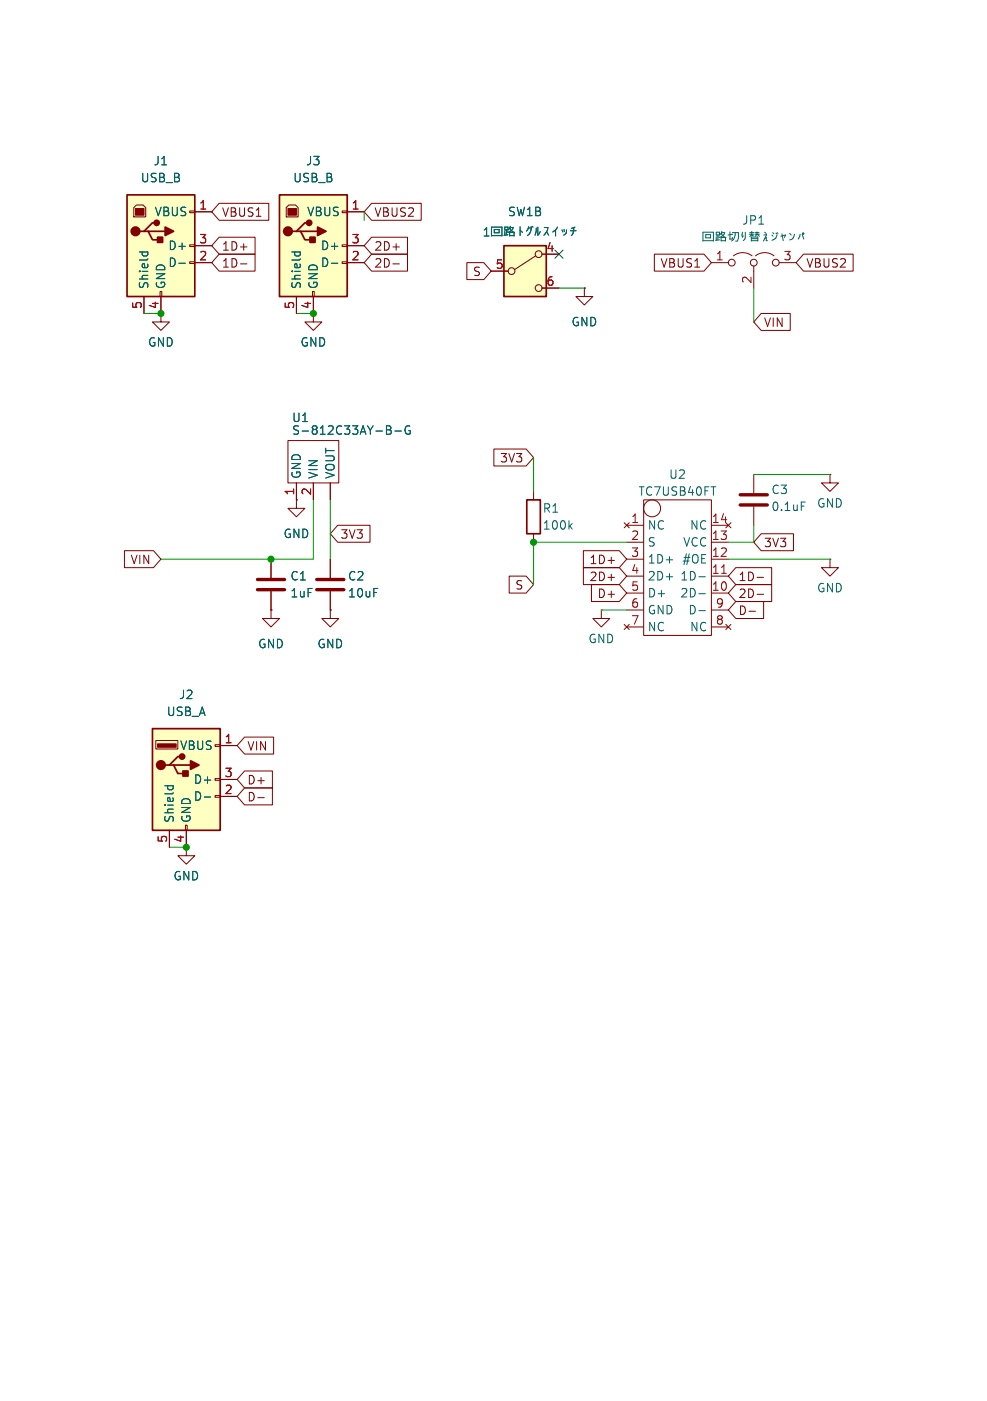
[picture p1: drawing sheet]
<svg xmlns="http://www.w3.org/2000/svg" width="148mm" height="210mm" viewBox="0 0 148 210" stroke-linecap="round" stroke-linejoin="round" font-family="sans-serif">
<path d="M38.6 88.4h4.1M38.6 86.9h4.1" fill="none" stroke="#840000" stroke-width=".51"/>
<path d="M47 47v1.3h1.3l-1.3 1.2-1.3-1.2h1.3M80 73.7v1.2M40.6 83.8v2.8M40.6 88.6v2.8M80 80v1.3" fill="none" stroke="#840000" stroke-width=".15"/>
<path d="M79 74.9h2v5.1h-2z" fill="none" stroke="#840000" stroke-width=".25"/>
<path d="M85.4 78.8l.4 .5M85.8 78.5l-.5 .5" fill="none" stroke="#006464" stroke-width=".15"/>
<path d="M41.9 29.2h10.2v15.3h-10.2z" fill="#ffffc2"/>
<path d="M41.9 29.2h10.2v15.3h-10.2zM44.4 34.7h.7l.6 1.2h1.3M45.1 34.7h2.5M46.4 33.4h-.7l-1.3 1.3h-.6" fill="none" stroke="#840000" stroke-width=".25"/>
<g fill="none" stroke="#840000" stroke-width=".15">
<path d="M42.9 31.1l.4-.4h1l.4 .4v1.4h-1.8zM51.3 31.6h.8v.3h-.8zM51.3 36.7h.8v.3h-.8zM51.3 39.2h.8v.3h-.8zM52.1 31.8h2.5M52.1 36.8h2.5M52.1 39.4h2.5M24.1 47v1.3h1.3l-1.3 1.2-1.2-1.2h1.2M44.4 44.5v2.5M46.9 43.7h.2v.8h-.2zM47 44.5v2.5M113 71.1v2.8"/>
<path d="M113 75.9v2.8M124.5 71.1v1.3h1.2l-1.2 1.3-1.3-1.3h1.3M124.5 71.1h.1M124.5 83.8v1.3h1.2l-1.2 1.3-1.3-1.3h1.3M124.5 83.8h.1"/>
</g>
<path d="M43.2 31.2h1.2v1.1h-1.2z" fill="#840000" stroke="#840000" stroke-width=".15"/>
<g fill="#840000" stroke="#840000" stroke-width=".25">
<path d="M46.5 35.6h.7v.7h-.7z"/>
<path d="M47.6 34l1.3 .7-1.3 .6z"/>
<circle cx="43.2" cy="34.7" r=".63"/>
<circle cx="46.4" cy="33.4" r=".38"/>
</g>
<path d="M43.8 37.8h1.2M44.2 37.8v.3M45 37.8v.3M49.7 39.5h1M120.2 75.3h.6" fill="none" stroke="#006464" stroke-width=".15"/>
<path d="M111 75.7h4.1M111 74.2h4.1" fill="none" stroke="#840000" stroke-width=".51"/>
<path d="M19 29.2h10.2v15.3h-10.2z" fill="#ffffc2"/>
<path d="M19 29.2h10.2v15.3h-10.2zM21.6 34.7h.6l.7 1.2h1.2M22.2 34.7h2.6M23.5 33.4h-.6l-1.3 1.3h-.6" fill="none" stroke="#840000" stroke-width=".25"/>
<g fill="none" stroke="#840000" stroke-width=".15">
<path d="M20.1 31.1l.3-.4h1.1l.3 .4v1.4h-1.7zM28.4 31.6h.8v.3h-.8zM28.4 36.7h.8v.3h-.8zM28.4 39.2h.8v.3h-.8zM29.2 31.8h2.5M29.2 36.8h2.5M29.2 39.4h2.5M106.7 39.4h2.5M110 38.4a2.26 2.26 0 0 1 2.8 0M113 39.9v3.3M113.3 38.4a2.26 2.26 0 0 1 2.8 0M116.8 39.4h2.6"/>
<path d="M21.6 44.5v2.5M24 43.7h.3v.8h-.3zM24.1 44.5v2.5M93.6 78.4l.8 .7M94 78.7h2.5M94.4 78.4l-.8 .7M96.5 74.9h10.2v20.4h-10.2zM106.7 78.7h2.5M108.8 78.4l.8 .7M109.6 78.4l-.8 .7M40.6 91.4v1.3h1.3l-1.3 1.3-1.2-1.3h1.2M40.6 91.4h.1"/>
<path d="M49.5 91.4v1.3h1.3l-1.3 1.3-1.2-1.3h1.2M49.5 91.4h.1M93.6 93.6l.8 .8M94 81.3h2.5M94 83.8h2.5M94 86.4h2.5M94 88.9h2.5M94 91.4h2.5M94 94h2.5M94.4 93.6l-.8 .8M106.7 81.3h2.5M106.7 83.8h2.5"/>
<path d="M106.7 86.4h2.5M106.7 88.9h2.5M106.7 91.4h2.5M106.7 94h2.5M108.8 93.6l.8 .8M109.6 93.6l-.8 .8M27.9 127v1.3h1.3l-1.3 1.2-1.2-1.2h1.2"/>
<circle cx="109.7" cy="39.4" r=".51"/>
<circle cx="113" cy="39.4" r=".51"/>
<circle cx="116.3" cy="39.4" r=".51"/>
<circle cx="97.8" cy="76.2" r="1.27"/>
</g>
<path d="M20.3 31.2h1.3v1.1h-1.3z" fill="#840000" stroke="#840000" stroke-width=".15"/>
<g fill="#840000" stroke="#840000" stroke-width=".25">
<path d="M23.6 35.6h.8v.7h-.8z"/>
<path d="M24.8 34l1.2 .7-1.2 .6z"/>
<circle cx="20.3" cy="34.7" r=".63"/>
<circle cx="23.5" cy="33.4" r=".38"/>
</g>
<g fill="none" stroke="#006464" stroke-width=".15">
<path d="M20.9 37.8h1.3M21.4 37.8l-.1 .3M22.1 37.8l.1 .3M26.8 39.5h1M105.4 36.1h1.6M105.4 36.1v-1.3h1.6v1.3M105.8 35.2h.8v.5h-.8zM107.4 34.8h.5v.4h-.5zM107.4 35.5v.5M107.6 35.5h.3M107.6 35.2v.8M107.9 36h-.6"/>
<path d="M108.1 36.1h.7M108.1 36.1v-.5h.7v.5M108.2 34.9l.1 .3 .3 .3 .3 .1M108.2 34.9h.5l-.1 .3-.7 .4M108.3 34.7l-.4 .5M109.4 35.8h.4M109.5 34.7v1.1M109.8 34.9h.9v.8l-.1 .4M109.8 35.6v.2M109.9 35.1l-.7 .1M110.2 34.9a1.45 1.45 0 0 1-.5 1.2M110.3 36.1h.3"/>
<path d="M111.3 34.8v.7l.2-.1M111.8 34.8v.8l-.1 .2-.2 .3M112.4 35.1h.6M112.4 34.9h.6M112.7 36.1h.9M112.7 36.1v-.6h.9v.6M112.7 35.8h.9M112.7 35.2l.3 .2M112.7 34.7v.5l-.3 .3M113.2 34.9h.6M113.2 35.1h.7M113.5 35.1l.4 .3"/>
<path d="M113.5 34.7v.4M113.5 35.1l-.2 .3M114.5 35.2h.5l-.5 .9M114.7 35.8l.2-.2v.5h.2M114.7 34.8l.2 .2M115.8 35.2l.1 .2M115.9 34.9l.2 .2M116.4 34.9l.1 .2M116.5 34.9l.2 .1M116.5 35.2a.96 .96 0 0 1-.7 .8M117.1 35.4l.7-.2-.2 .4M117.3 35.1l.1 1"/>
<path d="M118.4 35l.3 .2M119.1 35.1a.84 .84 0 0 1-.7 .9M120 35.1l-.3 .7M120.3 35.1l.2 .7M120.3 35l.2-.1v.2h-.1zM106.6 73h.7M99.9 83.9h1M99.9 86.5h1M104.8 86.5h1M104.8 89h1M104.8 91.5h1"/>
</g>
<path d="M108.2 85.9h.7" fill="none" stroke="#a90000" stroke-width=".15"/>
<path d="M22.9 109.2h10.1v15.3h-10.1z" fill="#ffffc2"/>
<path d="M22.9 109.2h10.1v15.3h-10.1zM25.4 114.7h.6l.7 1.3h1.2M26 114.7h2.6M27.3 113.4h-.6l-1.3 1.3h-.6" fill="none" stroke="#840000" stroke-width=".25"/>
<g fill="#840000" stroke="#840000" stroke-width=".25">
<path d="M27.4 115.6h.8v.7h-.8z"/>
<path d="M28.6 114l1.2 .7-1.2 .6z"/>
<circle cx="24.1" cy="114.7" r=".63"/>
<circle cx="27.3" cy="113.4" r=".38"/>
</g>
<path d="M23.6 111.5h2.8v.5h-2.8z" fill="#840000" stroke="#840000" stroke-width=".15"/>
<g fill="none" stroke="#840000" stroke-width=".15">
<path d="M87.6 43.2v1.3h1.3l-1.3 1.2-1.2-1.2h1.2M87.6 43.2h.1M44.4 74.9v1.3h1.3l-1.3 1.3-1.2-1.3h1.2M44.4 74.9h.1M49.5 83.8v2.8M49.5 88.6v2.8M90.2 91.4v1.3h1.2l-1.2 1.3-1.3-1.3h1.3M90.2 91.4h.1M23.4 111h3.3v1.3h-3.3zM32.3 111.6h.7v.3h-.7zM32.3 116.7h.7v.3h-.7zM32.3 119.3h.7v.2h-.7z"/>
<path d="M33 111.8h2.6M33 116.8h2.6M33 119.4h2.6M25.4 124.5v2.5M27.8 123.7h.3v.8h-.3zM27.9 124.5v2.5"/>
</g>
<path d="M24.7 117.8h1.3M25.2 117.8l-.1 .3M25.9 117.8l.1 .3M30.6 119.5h1" fill="none" stroke="#006464" stroke-width=".15"/>
<path d="M47.5 88.4h4.1M47.5 86.9h4.1" fill="none" stroke="#840000" stroke-width=".51"/>
<path d="M75.6 36.8h6.3v7.7h-6.3z" fill="#ffffc2"/>
<g fill="none" stroke="#840000" stroke-width=".15">
<path d="M29.2 31.8h2.5M29.2 36.8h2.5M29.2 39.4h2.5M32.9 38.1h5.3v2.5h-5.3l-1.2-1.2zM32.9 30.5h7.4v2.5h-7.4l-1.2-1.2zM32.9 35.6h5.3v2.5h-5.3l-1.2-1.3zM36.1 37h.9M36.1 39.6h.9M52.1 31.8h2.5M52.1 36.8h2.5M52.1 39.4h2.5M55.7 35.6h5.4v2.5h-5.4l-1.1-1.3z"/>
<path d="M55.7 30.5h7.5v2.5h-7.5l-1.1-1.2zM55.7 38.1h5.4v2.5h-5.4l-1.1-1.2zM58.9 37h1M58.9 39.6h1M70 39.4h2.5l1.2 1.2-1.2 1.3h-2.5zM80.3 38.4l-3.1 2M81.3 38.1h2.5M98.1 38.1h7.5l1.1 1.3-1.1 1.2h-7.5zM120.5 38.1h7.4v2.5h-7.4l-1.1-1.2zM21.6 44.5v2.5M24.1 44.5v2.5M44.4 44.5v2.5"/>
<path d="M47 44.5v2.5M73.7 40.6h2.5M81.3 43.2h2.5M87.6 43.2h.1M114.1 47h4.4v2.5h-4.4l-1.1-1.2zM43.2 66h7.6v6.4h-7.6zM44.4 74.9h.1M44.4 72.4v2.5M47 72.4v2.5M49.5 72.4v2.5M50.6 78.7h4.9v2.6h-4.9l-1.1-1.3zM74.1 67.3h4.8l1.1 1.3-1.1 1.3h-4.8z"/>
<path d="M18.7 82.5h4.3l1.1 1.3-1.1 1.3h-4.3zM40.6 91.4h.1M40.6 83.8v2.8M40.6 88.6v2.8M49.5 91.4h.1M49.5 83.8v2.8M49.5 88.6v2.8M76.4 86.4h2.5l1.1 1.2-1.1 1.3h-2.5zM87.5 85.1h5.4l1.1 1.3-1.1 1.2h-5.4zM87.5 82.5h5.4l1.1 1.3-1.1 1.3h-5.4zM88.7 87.6h4.2l1.1 1.3-1.1 1.3h-4.2zM91.2 86.5h.9"/>
<path d="M91.2 84h.9M110.3 90.2h4.2v2.5h-4.2l-1.1-1.3zM110.3 85.1h5.4v2.5h-5.4l-1.1-1.2zM110.3 87.6h5.4v2.6h-5.4l-1.1-1.3zM112.3 91.6h1M113.5 86.5h1M113.5 89.1h1M114.1 80h4.9v2.6h-4.9l-1.1-1.3zM33 111.8h2.6M33 116.8h2.6M33 119.4h2.6M36.7 115.6h4.1v2.5h-4.1l-1.1-1.3z"/>
<path d="M36.7 110.5h4.3v2.5h-4.3l-1.1-1.2zM36.7 118.1h4.1v2.6h-4.1l-1.1-1.3zM38.7 119.6h.9M25.4 124.5v2.5M27.9 124.5v2.5"/>
<circle cx="80.8" cy="38.1" r=".51"/>
<circle cx="76.7" cy="40.6" r=".51"/>
<circle cx="80.8" cy="43.2" r=".51"/>
</g>
<path d="M75.6 36.8h6.3v7.7h-6.3z" fill="none" stroke="#840000" stroke-width=".25"/>
<g fill="none" stroke="#006464" stroke-width=".15">
<path d="M20.9 37.8h1.3M21.4 37.8l-.1 .3M22.1 37.8l.1 .3M26.8 39.5h1M43.8 37.8h1.2M44.2 37.8v.3M45 37.8v.3M49.7 39.5h1M72.6 35.4h.7M72.6 34.5l.4-.4v1.3M73.7 35.3h1.6M73.7 35.4v-1.4h1.6v1.4"/>
<path d="M74.1 34.4h.7v.5h-.7zM75.7 34h.5v.5h-.5zM75.7 34.7v.6M75.9 34.8h.3M75.9 34.4v.8M76.2 35.2l-.6 .1M76.4 35.3h.7M76.4 35.4v-.6h.7v.6M76.5 34.2v.2l.4 .4h.2M76.5 34.1h.5l-.2 .3-.6 .4M76.5 33.9l-.3 .5M78 34.5l.4 .3"/>
<path d="M78 34v1.3M79.3 34l-.3 .7M79.3 34.2h.4l-.3 .8-.3 .3M79.6 34l.1 .1M79.8 33.9l.1 .1M80.4 34.2v.5l-.2 .6M80.7 34v1.3l.3-.6M81.6 34.1h.6a1.8 1.8 0 0 1-.6 1.2M82 34.8l.3 .5M83.3 34.5v.9M83.3 34.5l-.4 .3M83.6 34l-.3 .5"/>
<path d="M84.3 34.5l.1 .3M84.6 34.4v.3M84.9 34.5a.65 .65 0 0 1-.4 .8M85.5 34.6h.9M86 34.2a1.19 1.19 0 0 1-.3 1.1M86.2 34l-.5 .2M58 63.8h.4l.2 .1v.3l-.2 .2M58 64.4h.4M58.4 64.4a.34 .34 0 0 1 .3 .3 .34 .34 0 0 1-.3 .4h-.4M59.2 64.6h1M61.5 63.9a.62 .62 0 0 0-.8 .4 .62 .62 0 0 0 .5 .8l.3-.1v-.4h-.2M24.7 117.8h1.3"/>
<path d="M25.2 117.8l-.1 .3M25.9 117.8l.1 .3M30.6 119.5h1"/>
</g>
<g fill="none" stroke="#009600" stroke-width=".15">
<path d="M54.6 31.8v1.2M21.6 47h2.5M44.4 47h2.6M83.8 43.2h3.8M113 43.2v5.1M47 74.9v8.9h-22.9M49.5 74.9v8.9M80 68.6v5.1M113 78.7v2.6h-3.8M113 71.1h11.5M90.2 91.4h3.8M94 81.3h-14v6.3"/>
<path d="M109.2 83.8h15.3M25.4 127h2.5"/>
</g>
<path d="M83.2 37.5l1.2 1.2M84.4 37.5l-1.2 1.2" fill="none" stroke="#000084" stroke-width=".15"/>
<g fill="#009600" stroke="#009600" stroke-width=".15">
<circle cx="80" cy="81.3" r=".46"/>
<circle cx="47" cy="47" r=".46"/>
<circle cx="24.1" cy="47" r=".46"/>
<circle cx="27.9" cy="127" r=".46"/>
<circle cx="40.6" cy="83.8" r=".46"/>
</g>
<g font-size="1.8" fill="#006464">
<text x="21" y="27.5">USB_B</text>
<text x="22.9" y="25">J1</text>
<text x="43.9" y="27.5">USB_B</text>
<text x="45.8" y="25">J3</text>
<text x="23.1" y="32.6">VBUS</text>
<text x="46" y="32.6">VBUS</text>
<text x="76.1" y="32.6">SW1B</text>
<text x="111.2" y="33.9">JP1</text>
<text x="25.1" y="37.7">D+</text>
<text x="25.1" y="40.2">D-</text>
<text x="48" y="37.7">D+</text>
<text x="48" y="40.2">D-</text>
<text x="22.5" y="43.4" transform="rotate(-90 22.5 43.4)">Shield</text>
<text x="25" y="43.4" transform="rotate(-90 25 43.4)">GND</text>
<text x="45.3" y="43.4" transform="rotate(-90 45.3 43.4)">Shield</text>
<text x="47.9" y="43.4" transform="rotate(-90 47.9 43.4)">GND</text>
<text x="22.1" y="52.2">GND</text>
<text x="45" y="52.2">GND</text>
<text x="85.6" y="49.1">GND</text>
<text x="43.7" y="63.5">U1</text>
<text x="43.7" y="65.4">S-812C33AY-B-G</text>
<text x="45.3" y="71.9" transform="rotate(-90 45.3 71.9)">GND</text>
<text x="47.9" y="71.9" transform="rotate(-90 47.9 71.9)">VIN</text>
<text x="50.4" y="71.9" transform="rotate(-90 50.4 71.9)">VOUT</text>
<text x="100.2" y="72">U2</text>
<text x="81.3" y="77.1">R1</text>
<text x="95.6" y="74.5">TC7USB40FT</text>
<text x="115.6" y="74.3">C3</text>
<text x="115.6" y="76.8">0.1uF</text>
<text x="122.4" y="76.3">GND</text>
<text x="42.4" y="80.9">GND</text>
<text x="81.3" y="79.6">100k</text>
<text x="97" y="79.6">NC</text>
<text x="97" y="82.1">S</text>
<text x="102.3" y="82.1">VCC</text>
<text x="103.4" y="79.6">NC</text>
<text x="43.4" y="87.2">C1</text>
<text x="43.4" y="89.8">1uF</text>
<text x="52.1" y="87.2">C2</text>
<text x="52.1" y="89.8">10uF</text>
<text x="97" y="84.7">1D+</text>
<text x="97" y="87.2">2D+</text>
<text x="97" y="89.8">D+</text>
<text x="101.9" y="87.2">1D-</text>
<text x="101.9" y="89.8">2D-</text>
<text x="102.2" y="84.7">#OE</text>
<text x="122.4" y="89">GND</text>
<text x="97" y="92.3">GND</text>
<text x="97" y="94.8">NC</text>
<text x="103.1" y="92.3">D-</text>
<text x="103.4" y="94.8">NC</text>
<text x="38.6" y="97.4">GND</text>
<text x="47.5" y="97.4">GND</text>
<text x="88.1" y="96.6">GND</text>
<text x="24.9" y="107.5">USB_A</text>
<text x="26.7" y="105">J2</text>
<text x="26.9" y="112.6">VBUS</text>
<text x="29" y="117.7">D+</text>
<text x="26.3" y="123.4" transform="rotate(-90 26.3 123.4)">Shield</text>
<text x="28.8" y="123.4" transform="rotate(-90 28.8 123.4)">GND</text>
<text x="29" y="120.2">D-</text>
<text x="25.9" y="132.2">GND</text>
</g>
<g font-size="1.8" fill="#a90000">
<text x="29.8" y="31.5">1</text>
<text x="52.6" y="31.5">1</text>
<text x="29.8" y="36.6">3</text>
<text x="29.8" y="39.1">2</text>
<text x="52.6" y="36.6">3</text>
<text x="52.6" y="39.1">2</text>
<text x="74.2" y="40.4">5</text>
<text x="81.8" y="37.8">4</text>
<text x="107.2" y="39.1">1</text>
<text x="117.4" y="39.1">3</text>
<text x="21.3" y="46.4" transform="rotate(-90 21.3 46.4)">5</text>
<text x="23.9" y="46.4" transform="rotate(-90 23.9 46.4)">4</text>
<text x="44.2" y="46.4" transform="rotate(-90 44.2 46.4)">5</text>
<text x="46.7" y="46.4" transform="rotate(-90 46.7 46.4)">4</text>
<text x="81.8" y="42.9">6</text>
<text x="112.8" y="42.6" transform="rotate(-90 112.8 42.6)">2</text>
<text x="44.2" y="74.4" transform="rotate(-90 44.2 74.4)">1</text>
<text x="46.7" y="74.4" transform="rotate(-90 46.7 74.4)">2</text>
<text x="94.5" y="78.5">1</text>
<text x="94.5" y="81">2</text>
<text x="94.5" y="83.6">3</text>
<text x="106.6" y="78.5">14</text>
<text x="106.6" y="81">13</text>
<text x="106.6" y="83.6">12</text>
<text x="94.5" y="86.1">4</text>
<text x="94.5" y="88.6">5</text>
<text x="106.6" y="86.1">11</text>
<text x="106.6" y="88.6">10</text>
<text x="94.5" y="91.2">6</text>
<text x="94.5" y="93.7">7</text>
<text x="107.2" y="91.2">9</text>
<text x="107.2" y="93.7">8</text>
<text x="33.6" y="111.5">1</text>
<text x="33.6" y="116.6">3</text>
<text x="33.6" y="119.1">2</text>
<text x="25.1" y="126.4" transform="rotate(-90 25.1 126.4)">5</text>
<text x="27.7" y="126.4" transform="rotate(-90 27.7 126.4)">4</text>
</g>
<g font-size="1.8" fill="#840000">
<text x="33.2" y="32.7">VBUS1</text>
<text x="56" y="32.7">VBUS2</text>
<text x="33.2" y="40.3">1D-</text>
<text x="33.2" y="37.8">1D+</text>
<text x="56" y="37.8">2D+</text>
<text x="56" y="40.3">2D-</text>
<text x="70.8" y="41.6">S</text>
<text x="98.9" y="40.3">VBUS1</text>
<text x="120.8" y="40.3">VBUS2</text>
<text x="114.5" y="49.2">VIN</text>
<text x="74.9" y="69.5">3V3</text>
<text x="51" y="81">3V3</text>
<text x="114.5" y="82.2">3V3</text>
<text x="19.5" y="84.8">VIN</text>
<text x="77.2" y="88.6">S</text>
<text x="88.3" y="87.3">2D+</text>
<text x="88.3" y="84.8">1D+</text>
<text x="89.5" y="89.9">D+</text>
<text x="110.6" y="87.3">1D-</text>
<text x="110.6" y="89.9">2D-</text>
<text x="110.6" y="92.4">D-</text>
<text x="37" y="112.7">VIN</text>
<text x="37" y="117.8">D+</text>
<text x="37" y="120.3">D-</text>
</g>
</svg>
